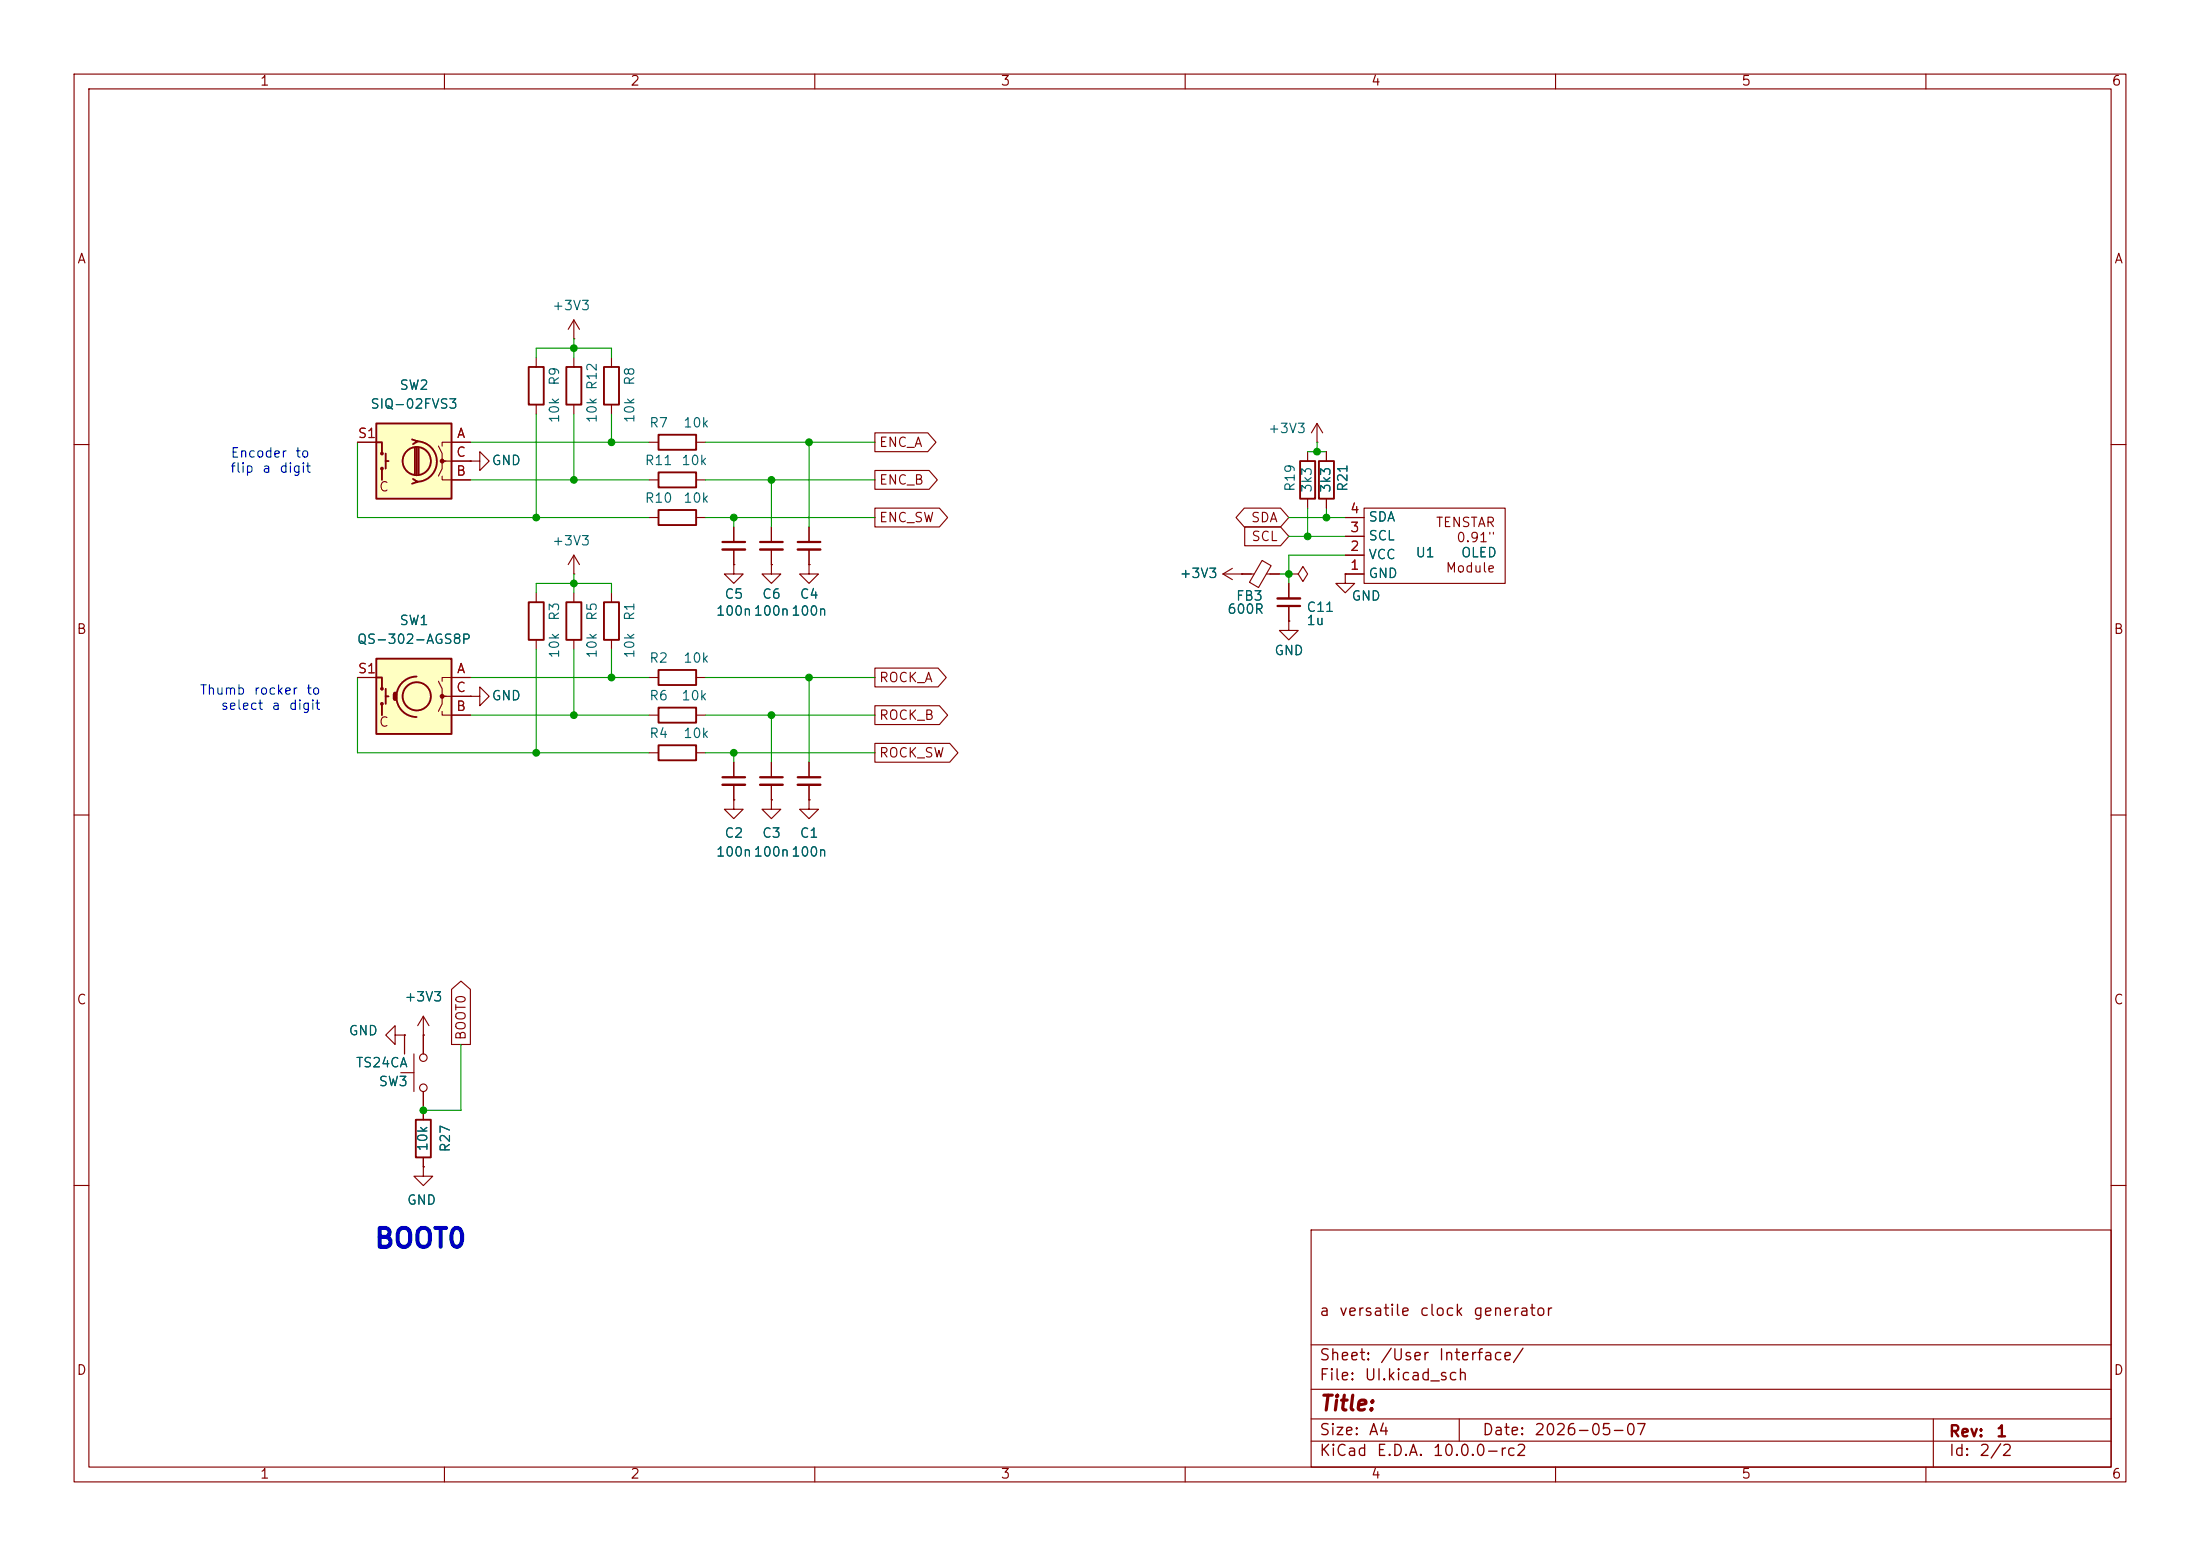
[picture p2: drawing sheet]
<svg xmlns="http://www.w3.org/2000/svg" width="297mm" height="210mm" viewBox="0 0 297 210" stroke-linecap="round" stroke-linejoin="round" font-family="sans-serif">
<g fill="none" stroke="#840000" stroke-width=".15">
<path d="M10 10h277v190h-277zM12 12h273v186h-273zM60 10v2M110 10v2M160 10v2M210 10v2M260 10v2M177.8 59.7h.1M177.8 57.2l.8 1.2M177.8 57.2l-.8 1.2M177.8 57.2v2.5M10 60h2"/>
<path d="M63.5 62.2h1.3v1.3l1.2-1.3-1.2-1.2v1.2M63.5 62.2h.1M87.6 69.9h1.3M94 69.9h1.2M99.1 76.2v1.3h-1.3l1.3 1.2 1.2-1.2h-1.2M99.1 76.2h.1M99.1 71.1v2.1M99.1 74.2v2M104.1 76.2v1.3h-1.2l1.2 1.2 1.3-1.2h-1.3M104.1 76.2h.1M104.1 71.1v2.1M104.1 74.2v2"/>
<path d="M109.2 76.2v1.3h-1.3l1.3 1.2 1.3-1.2h-1.3M109.2 76.2h.1M165.1 77.5h4.2M165.1 77.5l1.3 .7M166.4 76.7l-1.3 .8M167.6 77.5h.1M170.4 75.6l1.2 .8-1.7 2.9-1.2-.7zM171 77.5h1.7M174 77.5h1.3l.6-1 .6 1-.6 1-.6-1M174 77.5h.1M174 78.7v2.1M176.5 61v1.2"/>
<path d="M176.5 67.3v1.3M179.1 61v1.2M179.1 67.3v1.3M181.6 77.5v1.2h1.3l-1.3 1.3-1.3-1.3h1.3M181.6 77.5h.1M181.6 77.5h2.5M181.6 69.9h2.5M181.6 74.9h2.5M181.6 72.4h2.5M184.1 68.6h19.1v10.1h-19.1zM285 60h2M174 83.8v1.3h1.3l-1.3 1.3-1.3-1.3h1.3"/>
<path d="M174 83.8h.1M174 81.8v2M10 110h2M99.1 108v1.2h-1.3l1.3 1.3 1.2-1.3h-1.2M99.1 108h.1M99.1 102.9v2M99.1 105.9v2.1M104.1 108v1.2h-1.2l1.2 1.3 1.3-1.3h-1.3M104.1 108h.1M104.1 102.9v2M104.1 105.9v2.1M109.2 108v1.2h-1.3l1.3 1.3 1.3-1.3h-1.3"/>
<path d="M109.2 108h.1M109.2 102.9v2M109.2 105.9v2.1M285 110h2M10 160h2M177 166h108v32h-108zM285 160h2M60 198v2M110 198v2M160 198v2M177 194.5h108M177 191.5h108"/>
<path d="M177 187.5h108M177 181.5h108M197 191.5v3M210 198v2M260 198v2M261 191.5v6.5"/>
</g>
<path d="M97.5 73.2h3.1M102.6 73.2h3.1M172.5 81.8h3M97.5 104.9h3.1M102.6 104.9h3.1M107.7 104.9h3" fill="none" stroke="#840000" stroke-width=".3"/>
<path d="M97.5 74.2h3.1M102.6 74.2h3.1M172.5 80.8h3M97.5 105.9h3.1M102.6 105.9h3.1M107.7 105.9h3" fill="none" stroke="#840000" stroke-width=".33"/>
<path d="M88.9 68.8h5.1v2.1h-5.1zM175.5 62.2h2v5.1h-2zM178.1 62.2h2v5.1h-2z" fill="none" stroke="#840000" stroke-width=".25"/>
<path d="M50.8 57.2h10.2v10.1h-10.2z" fill="#ffffc2"/>
<g fill="none" stroke="#840000" stroke-width=".25">
<path d="M50.8 57.2h10.2v10.1h-10.2zM50.8 59.7h.8v1.5M55.6 59.3l.8 .3-.6 .3M56.3 59.6a2.73 2.73 0 0 1 2.7 2.7 2.73 2.73 0 0 1-2.7 2.7M71.4 49.5h2v5.1h-2zM76.5 49.5h2v5.1h-2zM81.5 49.5h2.1v5.1h-2.1zM51.6 63.2v1.6M52.1 61.2v2M52.1 62.2h.4M55.8 64.6l.6 .4-.8 .3M56 60.5v3.5"/>
<path d="M56.3 60.5v3.5M56.5 60.5v3.5M71.4 81.3h2v5.1h-2z"/>
<circle cx="51.6" cy="63.2" r=".13"/>
<circle cx="51.6" cy="61.2" r=".13"/>
<circle cx="56.3" cy="62.2" r="1.9"/>
</g>
<g fill="none" stroke="#840000" stroke-width=".15">
<path d="M48.3 59.7h2.5M63.5 59.7h-3.8v.5M72.4 48.3v1.2M72.4 54.6v1.3M77.5 45.7h.1M77.5 43.2v2.5M77.5 48.3v1.2M77.5 54.6v1.3M77.5 43.2l.7 1.3M77.5 43.2l-.8 1.3M82.5 48.3v1.2M82.5 54.6v1.3"/>
<path d="M59.2 60.2l.5 1v1h.5M59.7 64.3v.5h3.8M63.5 62.2h-3.8v1l-.5 1.1M77.5 77.5h.1M77.5 74.9l.7 1.3M77.5 74.9l-.8 1.3M77.5 74.9v2.6M72.4 80v1.3M72.4 86.4v1.2"/>
</g>
<circle cx="59.7" cy="62.2" r=".25" fill="#840000" stroke="#840000" stroke-width=".15"/>
<path d="M50.8 88.9h10.2v10.2h-10.2z" fill="#ffffc2"/>
<g fill="none" stroke="#840000" stroke-width=".25">
<path d="M88.9 58.7h5.1v2h-5.1zM88.9 63.8h5.1v2h-5.1zM50.8 88.9h10.2v10.2h-10.2zM50.8 91.4h.8v1.6M51.6 95v1.5M52.1 93v2M52.1 94h.4M56.2 91.3a2.73 2.73 0 0 0-2.7 2.7 2.73 2.73 0 0 0 2.7 2.8M76.5 81.3h2v5.1h-2zM81.5 81.3h2.1v5.1h-2.1zM88.9 95.5h5.1v2h-5.1zM88.9 90.4h5.1v2.1h-5.1z"/>
<path d="M88.9 100.6h5.1v2h-5.1zM56.1 151.1h2.1v5.1h-2.1z"/>
<circle cx="51.6" cy="95" r=".13"/>
<circle cx="51.6" cy="93" r=".13"/>
<circle cx="56.3" cy="94" r="1.9"/>
</g>
<g fill="none" stroke="#840000" stroke-width=".15">
<path d="M48.3 59.7h2.5M61 59.7h2.5M87.6 59.7h1.3M94 59.7h1.2M118.1 58.4h7.1l1.2 1.3-1.2 1.3h-7.1zM61 64.8h2.5M61 62.2h2.5M63.5 62.2h.1M87.6 64.8h1.3M94 64.8h1.2M99.1 76.2h.1M99.1 71.1v2.1"/>
<path d="M99.1 74.2v2M104.1 76.2h.1M104.1 71.1v2.1M104.1 74.2v2M109.2 76.2h.1M109.2 71.1v2.1M109.2 74.2v2M118.1 63.5h7.3l1.1 1.3-1.1 1.2h-7.3zM118.1 68.6h8.7l1.1 1.3-1.1 1.2h-8.7zM167.6 77.5h.1M167.6 77.5h1.3M168 68.6h4.9l1.1 1.3-1.1 1.2h-4.9l-1.1-1.2z"/>
<path d="M168 71.1h4.9l1.1 1.3-1.1 1.3h-4.9zM171.4 77.5h1.3M174 77.5h.1M174 78.7v2.1M179.1 61v1.2M179.1 67.3v1.3M181.6 77.5h.1M181.6 77.5h2.5M181.6 74.9h2.5M181.6 72.4h2.5M181.6 69.9h2.5M48.3 91.4h2.5"/>
<path d="M59.2 91.9l.5 1.1v1h.5M59.7 96v.5h3.8M63.5 91.4h-3.8v.5M63.5 94h-3.8v1l-.5 1M63.5 94h1.3v1.3l1.2-1.3-1.2-1.3v1.3M63.5 94h.1M77.5 80v1.3M77.5 86.4v1.2M82.5 80v1.3M82.5 86.4v1.2M87.6 91.4h1.3M87.6 96.5h1.3"/>
<path d="M94 91.4h1.2M94 96.5h1.2M118.1 90.2h8.5l1.2 1.2-1.2 1.3h-8.5zM118.1 95.2h8.7l1.1 1.3-1.1 1.3h-8.7zM174 83.8h.1M174 81.8v2M87.6 101.6h1.3M94 101.6h1.2M99.1 108h.1M99.1 102.9v2M99.1 105.9v2.1M104.1 108h.1"/>
<path d="M104.1 102.9v2M104.1 105.9v2.1M109.2 108h.1M109.2 102.9v2M109.2 105.9v2.1M118.1 100.3h10.1l1.1 1.3-1.1 1.3h-10.1zM53.3 139.7v-1.3l-1.2 1.3 1.2 1.3v-1.3h1.3M54.6 139.7h.1M54.6 139.7v2.5M57.1 139.7h.1M57.1 137.2v5M57.1 137.2l-.7 1.2"/>
<path d="M57.1 137.2l.8 1.2M61 133.5l1.2-1.1 1.3 1.1v7.5h-2.5zM54.1 144.8h1.8M55.9 142.2v5.1M57.1 157.5v1.3h1.3l-1.3 1.2-1.2-1.2h1.2M57.1 157.5h.1M57.1 147.3v3.8M57.1 156.2v1.3"/>
<circle cx="57.2" cy="142.7" r=".51"/>
<circle cx="57.2" cy="146.8" r=".51"/>
</g>
<circle cx="59.7" cy="94" r=".25" fill="#840000" stroke="#840000" stroke-width=".15"/>
<path d="M53.3 93.7v.6" fill="none" stroke="#840000" stroke-width=".63"/>
<path d="M107.7 73.2h3" fill="none" stroke="#840000" stroke-width=".3"/>
<path d="M107.7 74.2h3" fill="none" stroke="#840000" stroke-width=".33"/>
<g fill="none" stroke="#009600" stroke-width=".15">
<path d="M48.3 59.7v10.2h39.3M63.5 59.7h24.1M72.4 48.3v-1.3h10.1v1.3M72.4 55.9v14M77.5 45.7v2.6M77.5 55.9v8.9M82.5 55.9v3.8M95.2 59.7h22.9M109.2 59.7v11.4M177.8 59.7v1.3M63.5 64.8h24.1M77.5 77.5v2.5"/>
<path d="M95.2 64.8h22.9M95.2 69.9h22.9M99.1 69.9v1.2M104.1 64.8v6.3M172.7 77.5h1.3M174 69.9h7.6M174 72.4h7.6M176.5 61h2.6M176.5 68.6v3.8M179.1 68.6v1.3M181.6 74.9h-7.6v3.8M48.3 91.4v10.2h39.3"/>
<path d="M63.5 96.5h24.1M63.5 91.4h24.1M72.4 80v-1.3h10.1v1.3M72.4 87.6v14M77.5 87.6v8.9M82.5 87.6v3.8M95.2 96.5h22.9M95.2 91.4h22.9M104.1 96.5v6.4M109.2 91.4v11.5M95.2 101.6h22.9M99.1 101.6v1.3"/>
<path d="M62.2 141v8.9h-5.1"/>
</g>
<g fill="#009600" stroke="#009600" stroke-width=".14">
<circle cx="77.5" cy="96.5" r=".46"/>
<circle cx="72.4" cy="101.6" r=".46"/>
<circle cx="82.5" cy="91.4" r=".46"/>
<circle cx="57.1" cy="149.9" r=".46"/>
<circle cx="174" cy="77.5" r=".46"/>
<circle cx="177.8" cy="61" r=".46"/>
<circle cx="176.5" cy="72.4" r=".46"/>
<circle cx="179.1" cy="69.9" r=".46"/>
<circle cx="72.4" cy="69.9" r=".46"/>
<circle cx="77.5" cy="78.7" r=".46"/>
<circle cx="77.5" cy="64.8" r=".46"/>
<circle cx="82.5" cy="59.7" r=".46"/>
<circle cx="77.5" cy="47" r=".46"/>
<circle cx="99.1" cy="69.9" r=".46"/>
<circle cx="104.1" cy="64.8" r=".46"/>
<circle cx="109.2" cy="91.4" r=".46"/>
<circle cx="104.1" cy="96.5" r=".46"/>
<circle cx="109.2" cy="59.7" r=".46"/>
<circle cx="99.1" cy="101.6" r=".46"/>
</g>
<text font-size="2.5" fill="#0000c2" x="50.4" y="169">BOOT0</text>
<text font-size="2" fill="#840000" x="178" y="190.9">Title:</text>
<g font-size="1.5" fill="#840000">
<text x="178" y="178">a</text>
<text x="180.7" y="178">versatile</text>
<text x="191.5" y="178">clock</text>
<text x="198.8" y="178">generator</text>
<text x="178" y="184">Sheet:</text>
<text x="186.2" y="184">/User</text>
<text x="194.1" y="184">Interface/</text>
<text x="178" y="186.7">File:</text>
<text x="184.1" y="186.7">UI.kicad_sch</text>
<text x="178" y="196.9">KiCad</text>
<text x="178" y="194.1">Size:</text>
<text x="184.7" y="194.1">A4</text>
<text x="185.7" y="196.9">E.D.A.</text>
<text x="193.3" y="196.9">10.0.0-rc2</text>
<text x="200" y="194.1">Date:</text>
<text x="207" y="194.1">2026-05-07</text>
<text x="263" y="194.3">Rev:</text>
<text x="263" y="196.9">Id:</text>
<text x="267.1" y="196.9">2/2</text>
<text x="269.4" y="194.3">1</text>
</g>
<g font-size="1.3" fill="#840000">
<text x="35" y="11.9">1</text>
<text x="85" y="11.9">2</text>
<text x="135" y="11.9">3</text>
<text x="185" y="11.9">4</text>
<text x="235" y="11.9">5</text>
<text x="285" y="11.9">6</text>
<text x="10.3" y="35.9">A</text>
<text x="285.3" y="35.9">A</text>
<text x="118.6" y="65.7">ENC_B</text>
<text x="118.6" y="60.6">ENC_A</text>
<text x="51.1" y="66.6">C</text>
<text x="118.6" y="70.8">ENC_SW</text>
<text x="168.8" y="70.8">SDA</text>
<text x="193.7" y="71.5">TENSTAR</text>
<text x="168.9" y="73.3">SCL</text>
<text x="195.1" y="77.6">Module</text>
<text x="196.5" y="73.5">0.91&quot;</text>
<text x="10.3" y="85.9">B</text>
<text x="285.3" y="85.9">B</text>
<text x="118.6" y="92.4">ROCK_A</text>
<text x="51.1" y="98.4">C</text>
<text x="118.6" y="97.5">ROCK_B</text>
<text x="118.6" y="102.6">ROCK_SW</text>
<text x="10.3" y="135.9">C</text>
<text x="285.3" y="135.9">C</text>
<text x="63.2" y="140.5" transform="rotate(-90 63.2 140.5)">BOOT0</text>
<text x="10.3" y="185.9">D</text>
<text x="285.3" y="185.9">D</text>
<text x="35" y="199.9">1</text>
<text x="85" y="199.9">2</text>
<text x="135" y="199.9">3</text>
<text x="185" y="199.9">4</text>
<text x="235" y="199.9">5</text>
<text x="285" y="199.9">6</text>
</g>
<g font-size="1.3" fill="#006464">
<text x="74.4" y="42.2">+3V3</text>
<text x="53.8" y="52.9">SW2</text>
<text x="75.8" y="52.1" transform="rotate(-90 75.8 52.1)">R9</text>
<text x="80.9" y="52.7" transform="rotate(-90 80.9 52.7)">R12</text>
<text x="86" y="52.1" transform="rotate(-90 86 52.1)">R8</text>
<text x="49.9" y="55.5">SIQ-02FVS3</text>
<text x="75.8" y="57.2" transform="rotate(-90 75.8 57.2)">10k</text>
<text x="80.9" y="57.2" transform="rotate(-90 80.9 57.2)">10k</text>
<text x="86" y="57.2" transform="rotate(-90 86 57.2)">10k</text>
<text x="87.6" y="58">R7</text>
<text x="92.2" y="58">10k</text>
<text x="171.1" y="58.8">+3V3</text>
<text x="66.3" y="63.1">GND</text>
<text x="87" y="63.1">R11</text>
<text x="91.9" y="63.1">10k</text>
<text x="87" y="68.2">R10</text>
<text x="92.2" y="68.2">10k</text>
<text x="175.1" y="66.5" transform="rotate(-90 175.1 66.5)">R19</text>
<text x="177.4" y="66.6" transform="rotate(-90 177.4 66.6)">3k3</text>
<text x="179.9" y="66.6" transform="rotate(-90 179.9 66.6)">3k3</text>
<text x="182.2" y="66.5" transform="rotate(-90 182.2 66.5)">R21</text>
<text x="184.7" y="70.7">SDA</text>
<text x="74.4" y="73.9">+3V3</text>
<text x="184.7" y="75.8">VCC</text>
<text x="184.7" y="73.3">SCL</text>
<text x="191" y="75.5">U1</text>
<text x="197.2" y="75.5">OLED</text>
<text x="75.8" y="83.9" transform="rotate(-90 75.8 83.9)">R3</text>
<text x="80.9" y="83.9" transform="rotate(-90 80.9 83.9)">R5</text>
<text x="86" y="83.9" transform="rotate(-90 86 83.9)">R1</text>
<text x="96.6" y="83.4">100n 100n 100n</text>
<text x="97.7" y="81.1">C5</text>
<text x="102.8" y="81.1">C6</text>
<text x="107.9" y="81.1">C4</text>
<text x="159.2" y="78.3">+3V3</text>
<text x="165.6" y="83.2">600R</text>
<text x="166.8" y="81.4">FB3</text>
<text x="176.3" y="82.9">C11</text>
<text x="182.4" y="81.4">GND</text>
<text x="184.7" y="78.3">GND</text>
<text x="48.1" y="87.2">QS-302-AGS8P</text>
<text x="53.8" y="84.7">SW1</text>
<text x="75.8" y="88.9" transform="rotate(-90 75.8 88.9)">10k</text>
<text x="80.9" y="88.9" transform="rotate(-90 80.9 88.9)">10k</text>
<text x="86" y="88.9" transform="rotate(-90 86 88.9)">10k</text>
<text x="87.6" y="89.8">R2</text>
<text x="92.2" y="89.8">10k</text>
<text x="172" y="88.7">GND</text>
<text x="176.3" y="84.7">1u</text>
<text x="66.3" y="94.8">GND</text>
<text x="87.6" y="94.8">R6</text>
<text x="91.9" y="94.8">10k</text>
<text x="87.6" y="99.9">R4</text>
<text x="92.2" y="99.9">10k</text>
<text x="97.7" y="113.4">C2</text>
<text x="102.8" y="113.4">C3</text>
<text x="107.9" y="113.4">C1</text>
<text x="96.6" y="115.9">100n 100n 100n</text>
<text x="54.5" y="135.5">+3V3</text>
<text x="47" y="140.1">GND</text>
<text x="48" y="144.4">TS24CA</text>
<text x="51" y="146.9">SW3</text>
<text x="58" y="155.5" transform="rotate(-90 58 155.5)">10k</text>
<text x="61.1" y="155.6" transform="rotate(-90 61.1 155.6)">R27</text>
<text x="54.9" y="162.9">GND</text>
</g>
<g font-size="1.3" fill="#a90000">
<text x="48.2" y="59.4">S1</text>
<text x="61.6" y="59.4">A</text>
<text x="61.5" y="64.5">B</text>
<text x="61.5" y="62">C</text>
<text x="182.2" y="69.6">4</text>
<text x="182.2" y="77.2">1</text>
<text x="182.2" y="74.7">2</text>
<text x="182.2" y="72.1">3</text>
<text x="48.2" y="91.2">S1</text>
<text x="61.5" y="93.7">C</text>
<text x="61.6" y="91.2">A</text>
<text x="61.5" y="96.3">B</text>
</g>
<g font-size="1.3" fill="#0000c2">
<text x="31" y="64.1">flip</text>
<text x="31.1" y="62.1">Encoder</text>
<text x="35.3" y="64.1">a</text>
<text x="37.6" y="64.1">digit</text>
<text x="39.8" y="62.1">to</text>
<text x="26.9" y="94.1">Thumb</text>
<text x="34.2" y="94.1">rocker</text>
<text x="41.3" y="94.1">to</text>
<text x="29.7" y="96.1">select</text>
<text x="36.6" y="96.1">a</text>
<text x="38.9" y="96.1">digit</text>
</g>
</svg>
